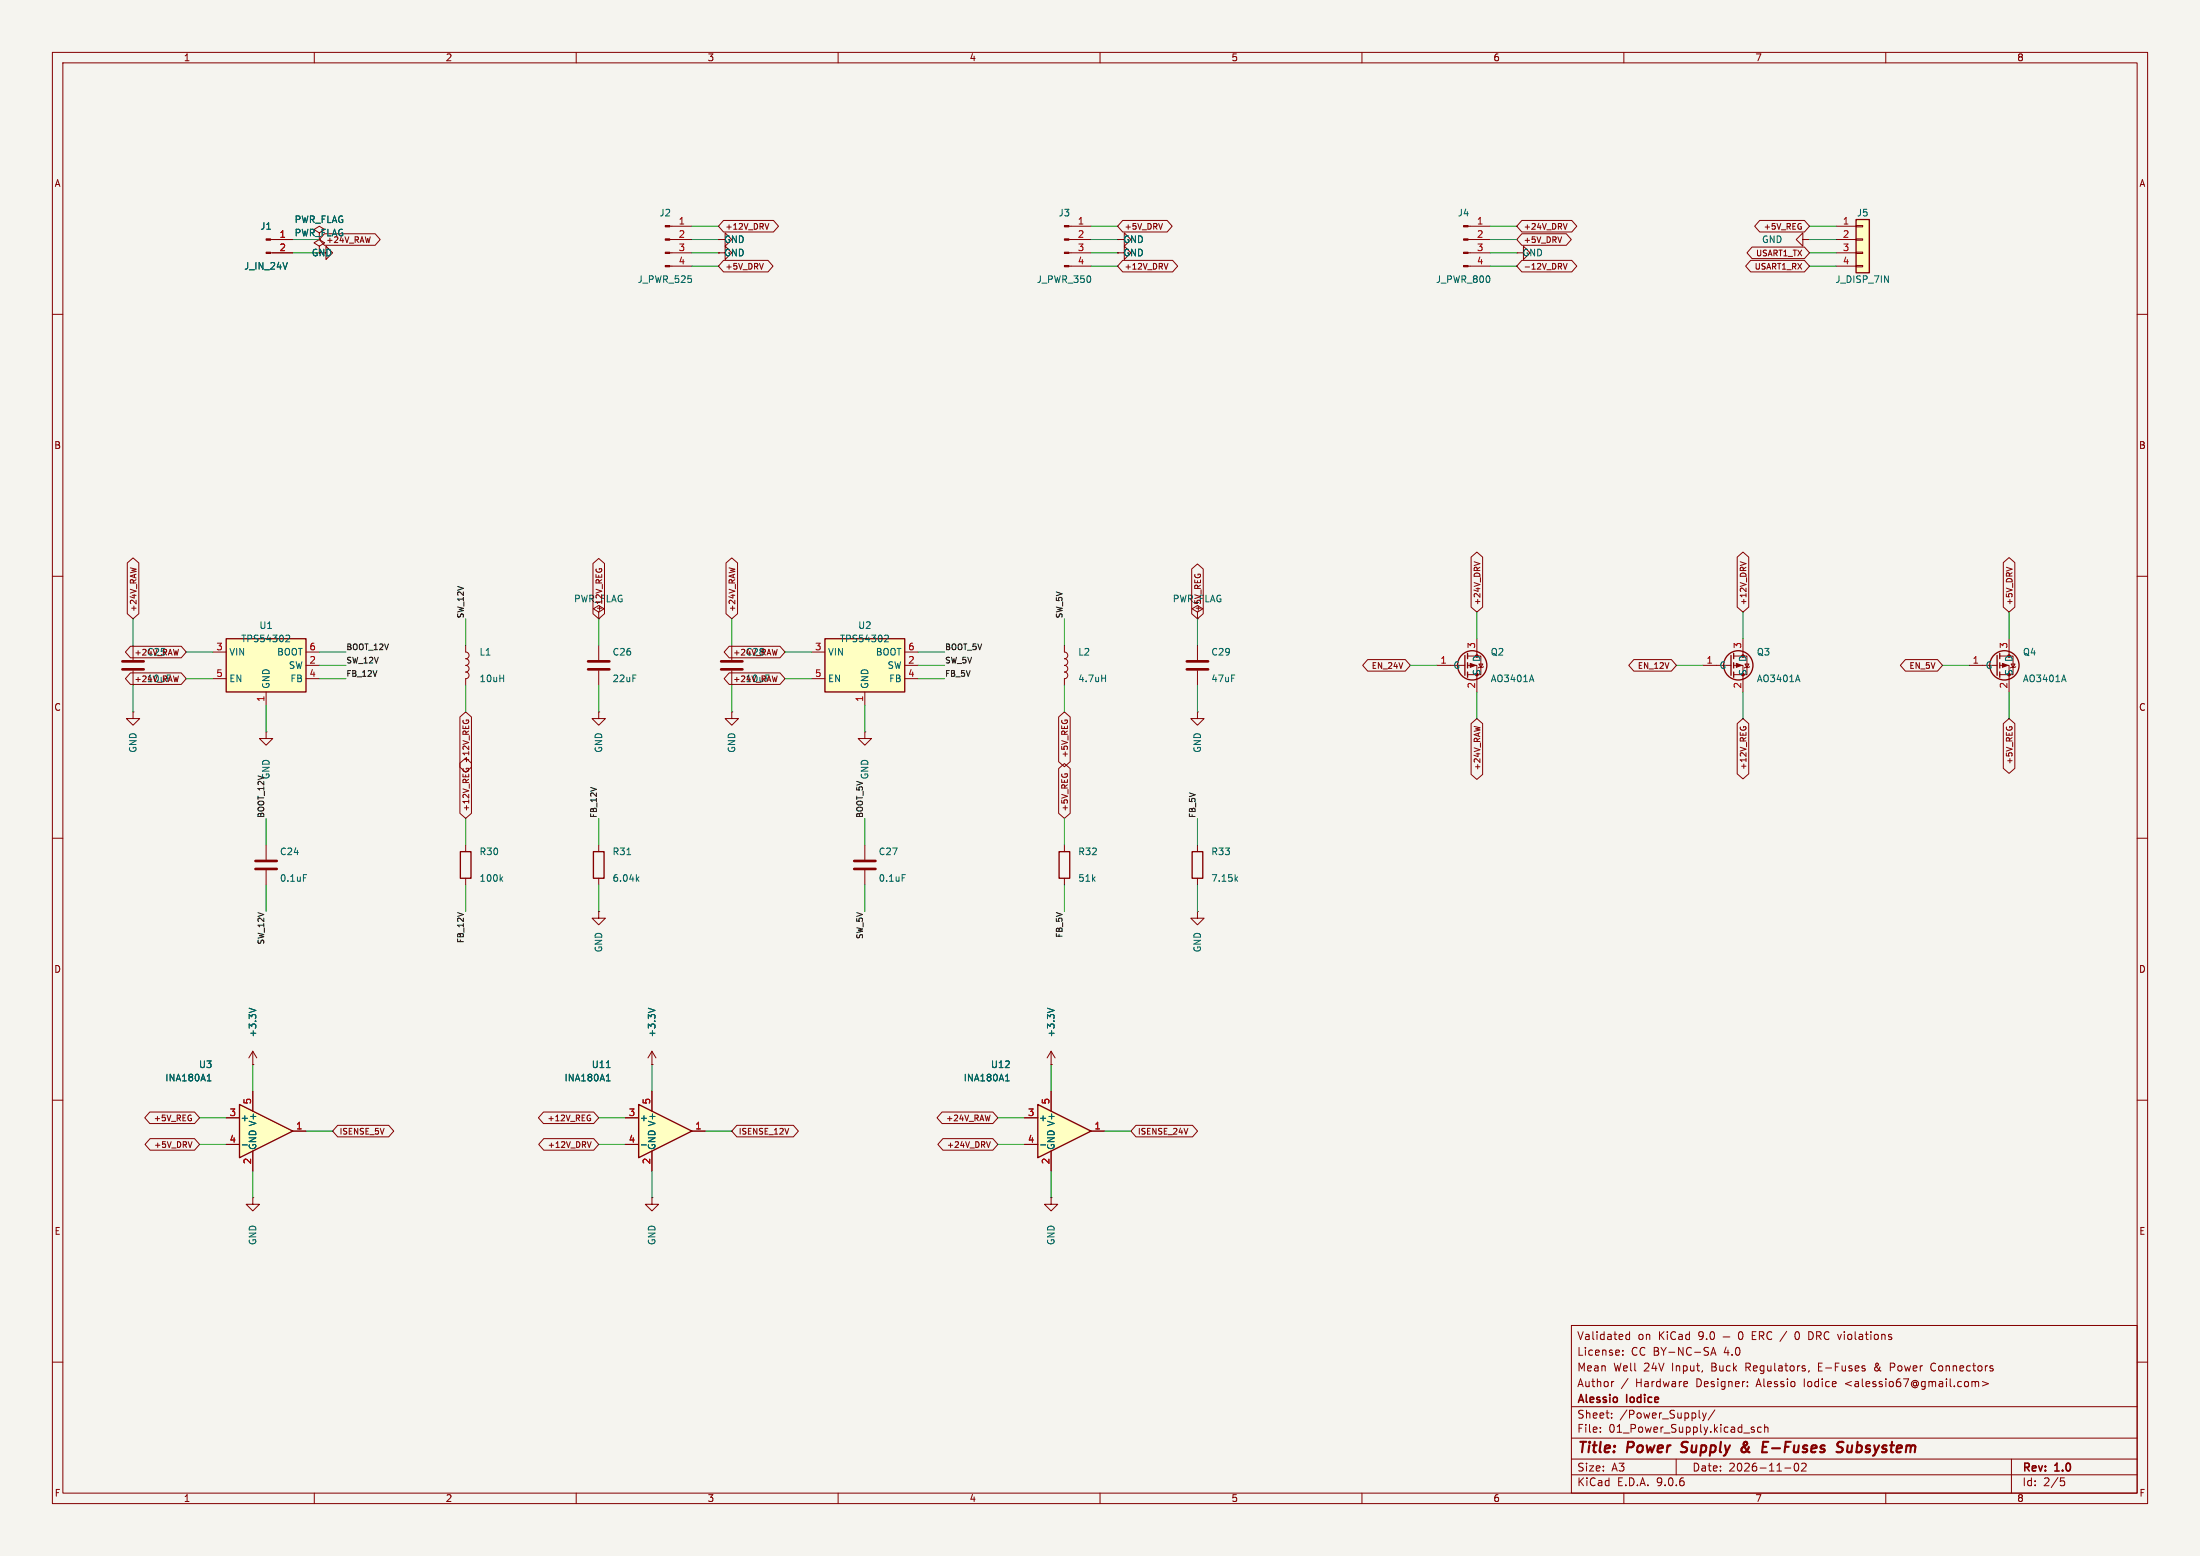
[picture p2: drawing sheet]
<svg xmlns="http://www.w3.org/2000/svg" width="420mm" height="297mm" viewBox="0 0 420 297" stroke-linecap="round" stroke-linejoin="round" font-family="sans-serif">
<path d="M0 0h420v297h-420z" fill="#f5f4ef" stroke="#f5f4ef" stroke-width=".19"/>
<g fill="none" stroke="#840000" stroke-width=".19">
<path d="M10 10h400v277h-400zM12 12h396v273h-396zM60 10v2M110 10v2M160 10v2M210 10v2M260 10v2M310 10v2M360 10v2M213.4 45.7h1.2v-1.2l1.3 1.2-1.3 1.3v-1.3M213.4 45.7h.1M213.4 48.3h1.2v-1.3l1.3 1.3-1.3 1.2v-1.2"/>
<path d="M213.4 48.3h.1M10 60h2M408 60h2M10 110h2M114.3 116.8l1-.6-1-.6-1 .6 1 .6v1.3M114.3 118.1h.1M408 110h2M114.3 135.9v1.3h1.3l-1.3 1.2-1.3-1.2h1.3M114.3 135.9h.1M114.3 123.2v2.8M114.3 128v2.8M139.7 135.9v1.3h1.3l-1.3 1.2-1.3-1.2h1.3"/>
<path d="M139.7 135.9h.1M10 160h2M408 160h2M10 210h2M408 210h2M200.7 228.6v1.3h1.2l-1.2 1.2-1.3-1.2h1.3M200.7 228.6h.1M300 253h108v32h-108zM309.8 258.5v.2M309.8 257.8v.1M311.1 254.2v1.5M311.1 254.8l-.4-.1-.3 .3 .1 .6h.6"/>
<path d="M326.6 258.7l.5-1.5 .5 1.5M326.7 258.3h.7M328.9 255.2h1.3M332 254.3l.2-.1a.8 .8 0 0 1 .6 .7 .8 .8 0 0 1-.6 .8l-.2-.2-.1-.4zM343 254.2a.94 .94 0 0 0 0 1.5M345.3 254.2l.6 .1M345.9 255.6l-.6 .1M10 260h2M300 278.5h108M300 274.5h108M300 268.5h108M305.5 273.2v.2"/>
<path d="M305.5 272.5v.1M307.7 270.5v.2M307.7 269.8v.1M308.1 263.7l-.3 .1M310.8 263.1l-1.3 1.9M320 278.5v3M321.9 263.7l.3 .3-.8 .2M322.1 264.6l-.2 .1M325 269.7l.4 1M325.4 270.7l-.4 .5M325.7 269.7l-.3 1M327.4 269.1l-1.3 1.9"/>
<path d="M333.6 264.5v.2M333.6 263.8v.1M334.4 272.8l.5 .2v.1v.2l-.5 .1M334.4 272.5h.5M336.2 272.5l-.4-.1-.3 .3 .2 .6h.5M336.9 272.5l.2-.1 .3 .1 .1 .9M336.9 271.9v1.5M342.7 279.4l.2-.1a.8 .8 0 0 1 .5 .7 .8 .8 0 0 1-.5 .8l-.2-.2-.2-.4zM343.9 279.4l.6-.1 .2 .1 .1 .3-.9 1.1h.9M345.4 261.6l-.2 .3M356 261.3v.3M357.9 261v.5"/>
<path d="M360.9 261h.5M361.4 260.2h-.5v1.5M369.1 260.2a.81 .81 0 0 0-.5 .7 .81 .81 0 0 0 .5 .8M376.4 263.8l.5-.1 .2 .2M376.4 263.7v1M377.1 263.9l.2-.2 .4 .1v.9M377.1 263.9v.8M378.4 263.7l1.2 .4-1.2 .4M384 278.5v6.5M408 260h2M60 285v2M110 285v2"/>
<path d="M160 285v2M210 285v2M260 285v2M300 281.5h108M310 285v2M340.7 280.2h1.2M360 285v2M393.4 282.1h.7M393.5 282.7h.4l.3 .2-.2 .6-.5 .1"/>
</g>
<path d="M320.9 277.1l.2 .1M321.2 275.4l-.1 .6M333.4 275.8l-.7 .5a.52 .52 0 0 0-.2 .8 .52 .52 0 0 0 .9-.1M333.5 275.3l-.2-.1a.41 .41 0 0 0-.4 .5l.6 1.1M336.4 277.2h.9M336.5 276.2h.7M336.6 275.2h1M352 275.3a.85 .85 0 0 0-1.1 .1 .45 .45 0 0 0 .2 .8l.5 .1a.51 .51 0 0 1 .2 .6 .51 .51 0 0 1-.5 .3l-.7-.1M352.7 275.9v1.2h.6" fill="none" stroke="#840000" stroke-width=".4"/>
<path d="M112.3 126.2h4M112.3 127.8h4" fill="none" stroke="#840000" stroke-width=".51"/>
<path d="M157.5 121.9h15.2v10.2h-15.2z" fill="#ffffc2"/>
<path d="M157.5 121.9h15.2v10.2h-15.2z" fill="none" stroke="#840000" stroke-width=".25"/>
<path d="M154.9 124.5h2.6M154.9 129.5h2.6M165.1 132.1v2.5M172.7 124.5h2.6M172.7 129.5h2.6M172.7 127h2.6" fill="none" stroke="#840000" stroke-width=".19"/>
<path d="M169.1 121.2l.4 .1 .1 .3-.8 .9h.8" fill="none" stroke="#006464" stroke-width=".19"/>
<path d="M198.1 210.8l10.2 5.1-10.2 5.1z" fill="#ffffc2"/>
<path d="M202.2 162.6h2v5h-2zM227.6 162.6h2v5h-2zM198.1 210.8l10.2 5.1-10.2 5.1z" fill="none" stroke="#840000" stroke-width=".25"/>
<g fill="none" stroke="#840000" stroke-width=".19">
<path d="M280.3 43.2h4.2M280.3 45.7h4.2M280.3 48.3h4.2M280.3 50.8h4.2M289.6 48.3h1.2v-1.3l1.3 1.3-1.3 1.2v-1.2M289.6 48.3h.1M50.8 139.7v1.3h1.3l-1.3 1.2-1.3-1.2h1.3M50.8 139.7h.1M203.2 161.3v1.3M203.2 167.6v1.3M228.6 174v1.3h1.3l-1.3 1.2-1.3-1.2h1.3M228.6 174h.1"/>
<path d="M228.6 161.3v1.3M228.6 167.6v1.3M195.6 213.4h2.5M195.6 218.4h2.5M200.7 203.2h.1M200.7 200.7v2.5M200.7 208.3v3.8M200.7 219.7v3.8M200.7 200.7l-.8 1.2M200.7 200.7l.7 1.2M208.3 215.9h2.5"/>
</g>
<path d="M235.9 167.7l.4 .5M236.3 167.4l-.5 .5M200 192.4l1.2 .5M192 206.3h.7M192.2 205.2l.1-.2v1.3M198.6 218.5h1" fill="none" stroke="#006464" stroke-width=".19"/>
<g fill="#840000" stroke="#840000" stroke-width=".19">
<path d="M279.4 43.1h.9v.2h-.9z"/>
<path d="M279.4 45.6h.9v.2h-.9z"/>
<path d="M279.4 48.1h.9v.3h-.9z"/>
<path d="M279.4 50.7h.9v.2h-.9z"/>
</g>
<path d="M121.9 210.8l10.2 5.1-10.2 5.1z" fill="#ffffc2"/>
<path d="M121.9 210.8l10.2 5.1-10.2 5.1z" fill="none" stroke="#840000" stroke-width=".25"/>
<g fill="none" stroke="#840000" stroke-width=".19">
<path d="M228.6 116.8l1-.6-1-.6-1 .6 1 .6v1.3M228.6 118.1h.1M228.6 135.9v1.3h1.3l-1.3 1.2-1.3-1.2h1.3M228.6 135.9h.1M228.6 123.2v2.8M228.6 128v2.8M50.8 161.3v2.8M50.8 166.1v2.8M165.1 161.3v2.8M165.1 166.1v2.8M48.3 203.2h.1M48.3 200.7l-.8 1.2"/>
<path d="M48.3 200.7l.7 1.2M48.3 200.7v2.5M119.4 213.4h2.5M119.4 218.4h2.5M124.5 203.2h.1M124.5 200.7v2.5M124.5 208.3v3.8M124.5 219.7v3.8M124.5 200.7l-.8 1.2M124.5 200.7l.7 1.2M132.1 215.9h2.5"/>
</g>
<path d="M57.9 166.9h.6M172.2 166.9h.6M47.6 192.4l1.2 .5M123.8 192.4l1.2 .5M115.8 203.8h.7M115.8 206.3h.7M116 205.2l.1-.2v1.3M122.4 218.5h1" fill="none" stroke="#006464" stroke-width=".19"/>
<path d="M226.6 126.2h4M226.6 127.8h4M48.8 164.3h4M48.8 165.9h4M163.1 164.3h4M163.1 165.9h4" fill="none" stroke="#840000" stroke-width=".51"/>
<path d="M43.2 121.9h15.2v10.2h-15.2z" fill="#ffffc2"/>
<g fill="none" stroke="#840000" stroke-width=".25">
<path d="M43.2 121.9h15.2v10.2h-15.2zM279.7 125.1v3.8M280.2 124.7v1M280.2 126.5v1M280.2 128.3v1"/>
<circle cx="281.1" cy="127" r="2.79"/>
</g>
<g fill="none" stroke="#840000" stroke-width=".19">
<path d="M40.6 124.5h2.6M40.6 129.5h2.6M50.8 132.1v2.5M58.4 124.5h2.6M58.4 129.5h2.6M58.4 127h2.6M165.1 139.7v1.3h1.3l-1.3 1.2-1.3-1.2h1.3M165.1 139.7h.1M274.3 127h5.4M280.2 125.2h2.5v3.6h-2.5M280.2 127h1.7v5.1M281.9 121.9v3.3"/>
<path d="M282.3 126.7h.8l-.4 .7zM283.2 127.3l-1 .2"/>
</g>
<path d="M54.8 121.2l.4 .1 .1 .3-.8 .9h.8M292.4 128.8l.4 1.3" fill="none" stroke="#006464" stroke-width=".19"/>
<path d="M280.7 126.6l1 .4-1 .4z" fill="#840000" stroke="#840000" stroke-width=".19"/>
<path d="M45.7 210.8l10.2 5.1-10.2 5.1z" fill="#ffffc2"/>
<g fill="none" stroke="#840000" stroke-width=".25">
<path d="M330.5 125.1v3.8M331 124.7v1M331 126.5v1M331 128.3v1M113.3 162.6h2v5h-2zM45.7 210.8l10.2 5.1-10.2 5.1z"/>
<circle cx="331.9" cy="127" r="2.79"/>
</g>
<g fill="none" stroke="#840000" stroke-width=".19">
<path d="M51.7 45.7h4.2M51.7 48.3h4.2M61 47l1-.6-1-.7-1.1 .7 1.1 .6v1.3h1.2v-1.3l1.3 1.3-1.3 1.2v-1.2M61 44.5l1-.7-1-.6-1.1 .6 1.1 .7v1.2M127.9 45.7h4.2M127.9 48.3h4.2M127.9 43.2h4.2M127.9 50.8h4.2M137.2 45.7h1.2v-1.2l1.3 1.2-1.3 1.3v-1.3M137.2 45.7h.1M137.2 48.3h1.2v-1.3l1.3 1.3-1.3 1.2v-1.2M137.2 48.3h.1"/>
<path d="M88.9 123.2v1.3a.64 .64 0 0 1 .6 .6 .64 .64 0 0 1-.6 .6M88.9 125.7a.64 .64 0 0 1 .6 .7 .64 .64 0 0 1-.6 .6 .64 .64 0 0 1 .6 .6 .64 .64 0 0 1-.6 .7 .64 .64 0 0 1 .6 .6 .64 .64 0 0 1-.6 .6v1.3M325.1 127h5.4M331 125.2h2.5v3.6h-2.5M331 127h1.7v5.1M332.7 121.9v3.3M333.1 126.7h.8l-.4 .7zM334 127.3l-1 .2M114.3 161.3v1.3M114.3 167.6v1.3M43.2 213.4h2.5M43.2 218.4h2.5"/>
<path d="M48.3 208.3v3.8M48.3 219.7v3.8M55.9 215.9h2.5M48.3 228.6v1.3h1.2l-1.2 1.2-1.3-1.2h1.3M48.3 228.6h.1M124.5 228.6v1.3h1.2l-1.2 1.2-1.3-1.2h1.3M124.5 228.6h.1"/>
</g>
<path d="M343.2 128.8l.4 1.3M119.7 163.1h.7M121.6 167.7l.4 .5M122 167.4l-.5 .5M39.6 206.3h.7M39.8 205.2l.1-.2v1.3M46.2 218.5h1" fill="none" stroke="#006464" stroke-width=".19"/>
<g fill="#840000" stroke="#840000" stroke-width=".19">
<path d="M331.5 126.6l1 .4-1 .4z"/>
<path d="M50.8 45.6h.9v.2h-.9z"/>
<path d="M50.8 48.1h.9v.3h-.9z"/>
<path d="M127 43.1h.9v.2h-.9z"/>
<path d="M127 45.6h.9v.2h-.9z"/>
<path d="M127 48.1h.9v.3h-.9z"/>
<path d="M127 50.7h.9v.2h-.9z"/>
</g>
<path d="M354.3 41.9h2.6v10.2h-2.6z" fill="#ffffc2"/>
<g fill="none" stroke="#840000" stroke-width=".25">
<path d="M354.3 41.9h2.6v10.2h-2.6zM381.3 125.1v3.8M381.8 124.7v1M381.8 126.5v1M381.8 128.3v1M87.9 162.6h2v5h-2z"/>
<circle cx="382.7" cy="127" r="2.79"/>
</g>
<g fill="none" stroke="#840000" stroke-width=".19">
<path d="M52.1 45.7h3.8M52.1 48.3h3.8M61.9 44.6h9.7l1 1.1-1 1.1h-9.7l-.9-1.1zM137.2 45.7h.1M137.2 48.3h.1M138.1 42.1h9.6l.9 1.1-.9 1.1h-9.6l-.9-1.1zM138.1 49.7h8.5l1 1.1-1 1.1h-8.5l-.9-1.1zM146.8 42.7l-.4 1.1M204.1 43.2h4.2M204.1 45.7h4.2M204.1 48.3h4.2M204.1 50.8h4.2"/>
<path d="M213.4 45.7h.1M213.4 48.3h.1M214.3 42.1h8.5l1 1.1-1 1.1h-8.5l-.9-1.1zM214.3 49.7h9.6l.9 1.1-.9 1.1h-9.6l-.9-1.1zM223 50.3l-.4 1.1M290.5 42.1h9.6l.9 1.1-.9 1.1h-9.6l-.9-1.1zM290.5 44.6h8.5l1 1.1-1 1.1h-8.5l-.9-1.1zM290.5 49.7h9.6l.9 1.1-.9 1.1h-9.6l-.9-1.1zM298.4 50.3l.4 1.1 .4-1.1M299.2 42.7l-.4 1.1M334.2 49.7h10.3l.9 1.1-.9 1.1h-10.3l-1-1.1zM334.5 47.2h10l.9 1.1-.9 1.1h-10l-1-1.1z"/>
<path d="M335.9 42.1h8.6l.9 1.1-.9 1.1h-8.6l-.9-1.1zM344.2 45.7v-1.2l-1.3 1.2 1.3 1.3v-1.3h1.2M345.4 45.7h.1M350.5 43.2h3.8M350.5 45.7h3.8M350.5 48.3h3.8M350.5 50.8h3.8M354.3 43.1h1.3v.2h-1.3zM354.3 45.6h1.3v.2h-1.3zM354.3 48.1h1.3v.3h-1.3zM354.3 50.7h1.3v.2h-1.3zM24.3 107.5l1.1-1 1.1 1v9.6l-1.1 1-1.1-1z"/>
<path d="M113.2 107.6l1.1-1 1.1 1v9.5l-1.1 1-1.1-1zM113.8 108.6v.1M114.4 108.8v-.3h.4l.1 .3M138.6 107.5l1.1-1 1.1 1v9.6l-1.1 1-1.1-1zM227.5 108.6l1.1-1 1.1 1v8.5l-1.1 1-1.1-1zM280.8 106.3l1.1-.9 1.1 .9v9.6l-1.1 .9-1.1-.9zM281.4 107.2l1.1 .4M331.6 106.3l1.1-.9 1.1 .9v9.6l-1.1 .9-1.1-.9zM332.2 107.2l1.1 .4M382.4 107.4l1.1-1 1.1 1v8.5l-1.1 .9-1.1-.9zM24.9 123.4h9.7l1 1.1-1 1.1h-9.7l-1-1.1zM24.9 128.4h9.7l1 1.1-1 1.1h-9.7l-1-1.1z"/>
<path d="M25.4 135.9v1.3h1.3l-1.3 1.2-1.3-1.2h1.3M25.4 135.9h.1M25.4 123.2v2.8M25.4 128v2.8M87.8 136.9l1.1-1 1.1 1v9.5l-1.1 1-1.1-1zM88.4 137.5v.1M89 137.6v-.2h.4l.1 .2M139.2 128.4h9.7l1 1.1-1 1.1h-9.7l-1-1.1zM139.2 123.4h9.7l1 1.1-1 1.1h-9.7l-1-1.1zM139.7 123.2v2.8M139.7 128v2.8M202.1 136.9l1.1-1 1.1 1v8.5l-1.1 1-1.1-1z"/>
<path d="M203.2 123.2v1.3a.64 .64 0 0 1 .6 .6 .64 .64 0 0 1-.6 .6M203.2 125.7a.64 .64 0 0 1 .6 .7 .64 .64 0 0 1-.6 .6 .64 .64 0 0 1 .6 .6 .64 .64 0 0 1-.6 .7 .64 .64 0 0 1 .6 .6 .64 .64 0 0 1-.6 .6v1.3M261.1 125.9h7.2l.9 1.1-.9 1.1h-7.2l-1-1.1zM280.8 138.1l1.1-.9 1.1 .9v9.7l-1.1 1-1.1-1zM311.9 125.9h7.2l.9 1.1-.9 1.1h-7.2l-1-1.1zM331.6 138.1l1.1-.9 1.1 .9v9.6l-1.1 1-1.1-1zM332.3 138.8l-.1 .1M332.8 138.9v-.2h.4l.1 .2M363.7 125.9h6.2l.9 1.1-.9 1.1h-6.2l-.9-1.1zM375.9 127h5.4M381.8 125.2h2.5v3.6h-2.5M381.8 127h1.7v5.1"/>
<path d="M382.4 138.1l1.1-.9 1.1 .9v8.6l-1.1 .9-1.1-.9zM383.5 121.9v3.3M383.9 126.7h.8l-.4 .7zM384.8 127.3l-1 .2M87.8 145.7l1.1-1 1.1 1v9.5l-1.1 1-1.1-1zM88.4 146.7v.1M89 146.9v-.3h.4l.1 .3M202.1 146.7l1.1-1 1.1 1v8.5l-1.1 1-1.1-1zM88.9 161.3v1.3M88.9 167.6v1.3M114.3 174v1.3h1.3l-1.3 1.2-1.3-1.2h1.3M114.3 174h.1"/>
<path d="M28.6 212.3h8.5l1 1.1-1 1.1h-8.5l-1-1.1zM28.6 217.3h8.5l1 1.1-1 1.1h-8.5l-.9-1.1zM36.7 217.9l-.4 1.1M43.2 213.4h2.5M43.2 218.4h2.5M48.3 203.2h.1M48.3 208.3v3.8M48.3 219.7v3.8M55.9 215.9h2.5M64.5 214.8h9.7l1 1.1-1 1.1h-9.7l-1-1.1zM103.7 212.3h9.6l1 1.1-1 1.1h-9.6l-.9-1.1zM103.8 217.3h9.5l1 1.1-1 1.1h-9.5l-1-1.1z"/>
<path d="M112.5 213.5h.3v.3l-.3 .1M112.6 212.8l.1 .1M112.9 217.9l-.4 1.1M119.4 213.4h2.5M119.4 218.4h2.5M124.5 203.2h.1M124.5 208.3v3.8M124.5 219.7v3.8M132.1 215.9h2.5M140.7 214.8h10.8l.9 1.1-.9 1.1h-10.8l-1-1.1zM179.8 212.3h9.7l1 1.1-1 1.1h-9.7l-.9-1.1zM180 217.3h9.5l1 1.1-1 1.1h-9.5l-1-1.1z"/>
<path d="M189.1 217.9l-.4 1.1M195.6 213.4h2.5M195.6 218.4h2.5M200.7 203.2h.1M200.7 208.3v3.8M200.7 219.7v3.8M208.3 215.9h2.5M216.9 214.8h10.8l.9 1.1-.9 1.1h-10.8l-1-1.1z"/>
</g>
<g fill="none" stroke="#006464" stroke-width=".19">
<path d="M210.3 129.5h.8M211.1 128.8v1.3M394 128.8l.4 1.3M95.6 167.7l.4 .5M96 167.4l-.5 .5M47.6 192.4l1.2 .5M123.8 192.4l1.2 .5M200 192.4l1.2 .5M39.6 206.3h.7M39.8 205.2l.1-.2v1.3M46.2 218.5h1M115.8 206.3h.7"/>
<path d="M115.8 203.8h.7M116 205.2l.1-.2v1.3M122.4 218.5h1M192 206.3h.7M192.2 205.2l.1-.2v1.3M198.6 218.5h1"/>
</g>
<path d="M23.4 126.2h4M23.4 127.8h4M137.7 126.2h4M137.7 127.8h4" fill="none" stroke="#840000" stroke-width=".51"/>
<g fill="#840000" stroke="#840000" stroke-width=".19">
<path d="M203.2 43.1h.9v.2h-.9z"/>
<path d="M203.2 45.6h.9v.2h-.9z"/>
<path d="M203.2 48.1h.9v.3h-.9z"/>
<path d="M203.2 50.7h.9v.2h-.9z"/>
<path d="M382.3 126.6l1 .4-1 .4z"/>
</g>
<g fill="none" stroke="#009600" stroke-width=".19">
<path d="M55.9 48.3h5.1M55.9 45.7h5.1M132.1 48.3h5.1M132.1 45.7h5.1M132.1 50.8h5.1M132.1 43.2h5.1M208.3 48.3h5.1M208.3 45.7h5.1M208.3 50.8h5.1M208.3 43.2h5.1M284.5 48.3h5.1M284.5 45.7h5.1"/>
<path d="M284.5 50.8h5.1M284.5 43.2h5.1M345.4 48.3h5.1M345.4 45.7h5.1M345.4 50.8h5.1M345.4 43.2h5.1M25.4 118.1v5.1M88.9 118.1v5.1M114.3 118.1v5.1M139.7 118.1v5.1M203.2 118.1v5.1M228.6 118.1v5.1"/>
<path d="M281.9 116.8v5.1M332.7 116.8v5.1M383.5 116.8v5.1M25.4 130.8v5.1M35.6 124.5h5M35.6 129.5h5M50.8 134.6v5.1M61 127h5M61 124.5h5M61 129.5h5M88.9 130.8v5.1M114.3 130.8v5.1"/>
<path d="M139.7 130.8v5.1M149.9 124.5h5M149.9 129.5h5M165.1 134.6v5.1M175.3 127h5M175.3 124.5h5M175.3 129.5h5M203.2 130.8v5.1M228.6 130.8v5.1M269.2 127h5.1M281.9 132.1v5.1M320 127h5.1"/>
<path d="M332.7 132.1v5.1M370.8 127h5.1M383.5 132.1v5.1M50.8 156.2v5.1M88.9 156.2v5.1M114.3 156.2v5.1M165.1 156.2v5.1M203.2 156.2v5.1M228.6 156.2v5.1M50.8 168.9v5.1M88.9 168.9v5.1M114.3 168.9v5.1"/>
<path d="M165.1 168.9v5.1M203.2 168.9v5.1M228.6 168.9v5.1M38.1 218.4h5.1M38.1 213.4h5.1M48.3 203.2v5.1M58.4 215.9h5.1M114.3 218.4h5.1M114.3 213.4h5.1M124.5 203.2v5.1M134.6 215.9h5.1M190.5 218.4h5.1"/>
<path d="M190.5 213.4h5.1M200.7 203.2v5.1M210.8 215.9h5.1M48.3 223.5v5.1M124.5 223.5v5.1M200.7 223.5v5.1"/>
</g>
<g font-size="2.8" fill="#840000">
<text x="301" y="277.9">Title:</text>
<text x="310.6" y="277.9">Power</text>
<text x="321.8" y="277.9">Supply</text>
<text x="334.1" y="277.9">&amp;</text>
<text x="338.9" y="277.9">E-Fuses</text>
<text x="353.9" y="277.9">Subsystem</text>
</g>
<g font-size="2.1" fill="#840000">
<text x="301" y="256">Validated</text>
<text x="312.6" y="256">on</text>
<text x="316.7" y="256">KiCad</text>
<text x="324.4" y="256">9.0</text>
<text x="335" y="256">ERC /</text>
<text x="343.5" y="256">0</text>
<text x="346.3" y="256">DRC violations</text>
<text x="301" y="262">Mean</text>
<text x="301" y="259">License:</text>
<text x="308" y="262">Well</text>
<text x="311.4" y="259">CC BY-NC-SA</text>
<text x="313.9" y="262">24V</text>
<text x="319.3" y="262">Input,</text>
<text x="327" y="262">Buck</text>
<text x="329.2" y="259">4.0</text>
<text x="333.6" y="262">Regulators,</text>
<text x="347.6" y="262">E-Fuses</text>
<text x="358.5" y="262">&amp;</text>
<text x="361.7" y="262">Power</text>
<text x="369.6" y="262">Connectors</text>
<text x="301" y="268.2">Alessio</text>
<text x="301" y="265">Author</text>
<text x="310.6" y="268.2">Iodice</text>
<text x="312.3" y="265">Hardware</text>
<text x="324" y="265">Designer:</text>
<text x="335.6" y="265">Alessio</text>
<text x="344.8" y="265">Iodice</text>
<text x="352.8" y="265">&lt;alessio67@gmail.com&gt;</text>
<text x="301" y="273.7">File:</text>
<text x="301" y="271">Sheet:</text>
<text x="307.1" y="273.7">01_Power_Supply.kicad_sch</text>
<text x="309.2" y="271">/Power_Supply/</text>
<text x="301" y="281.1">Size:</text>
<text x="307.6" y="281.1">A3</text>
<text x="323" y="281.1">Date:</text>
<text x="330" y="281.1">2026-11-02</text>
<text x="386" y="281.3">Rev:</text>
<text x="392.4" y="281.3">1.0</text>
<text x="301" y="283.9">KiCad</text>
<text x="308.7" y="283.9">E.D.A.</text>
<text x="316.3" y="283.9">9.0.6</text>
<text x="386" y="283.9">Id:</text>
<text x="390.1" y="283.9">2/5</text>
</g>
<g font-size="1.8" fill="#840000">
<text x="35" y="11.9">1</text>
<text x="85" y="11.9">2</text>
<text x="135" y="11.9">3</text>
<text x="185" y="11.9">4</text>
<text x="235" y="11.9">5</text>
<text x="285" y="11.9">6</text>
<text x="335" y="11.9">7</text>
<text x="385" y="11.9">8</text>
<text x="10.3" y="35.9">A</text>
<text x="408.3" y="35.9">A</text>
<text x="56.1" y="45.3">PWR_FLAG</text>
<text x="59.4" y="49.1">GND</text>
<text x="10.3" y="85.9">B</text>
<text x="408.2" y="85.9">B</text>
<text x="27.9" y="125.3">C25</text>
<text x="142.2" y="125.3">C28</text>
<text x="27.9" y="130.4">10uF</text>
<text x="142.2" y="130.4">10uF</text>
<text x="10.3" y="135.9">C</text>
<text x="408.2" y="135.9">C</text>
<text x="10.3" y="185.9">D</text>
<text x="408.2" y="185.9">D</text>
<text x="10.3" y="235.9">E</text>
<text x="408.3" y="235.9">E</text>
<text x="10.3" y="285.9">F</text>
<text x="35" y="286.9">1</text>
<text x="85" y="286.9">2</text>
<text x="135" y="286.9">3</text>
<text x="185" y="286.9">4</text>
<text x="235" y="286.9">5</text>
<text x="285" y="286.9">6</text>
<text x="335" y="286.9">7</text>
<text x="385" y="286.9">8</text>
<text x="408.3" y="285.9">F</text>
</g>
<g font-size="1.8" fill="#006464">
<text x="125.8" y="41.5">J2</text>
<text x="202" y="41.5">J3</text>
<text x="278.2" y="41.5">J4</text>
<text x="354.4" y="41.5">J5</text>
<text x="49.6" y="44">J1</text>
<text x="56.1" y="42.8">PWR_FLAG</text>
<text x="138.2" y="46.6">GND</text>
<text x="214.4" y="46.6">GND</text>
<text x="336.3" y="46.6">GND</text>
<text x="46.5" y="51.7">J_IN_24V</text>
<text x="138.2" y="49.1">GND</text>
<text x="214.4" y="49.1">GND</text>
<text x="290.6" y="49.1">GND</text>
<text x="121.6" y="54.2">J_PWR_525</text>
<text x="197.8" y="54.2">J_PWR_350</text>
<text x="274" y="54.2">J_PWR_800</text>
<text x="350.3" y="54.2">J_DISP_7IN</text>
<text x="109.5" y="115.2">PWR_FLAG</text>
<text x="223.8" y="115.2">PWR_FLAG</text>
<text x="43.7" y="125.3">VIN</text>
<text x="46" y="122.8">TPS54302</text>
<text x="49.4" y="120.2">U1</text>
<text x="52.8" y="125.3">BOOT</text>
<text x="91.4" y="125.3">L1</text>
<text x="116.8" y="125.3">C26</text>
<text x="158" y="125.3">VIN</text>
<text x="160.3" y="122.8">TPS54302</text>
<text x="163.7" y="120.2">U2</text>
<text x="167.1" y="125.3">BOOT</text>
<text x="205.7" y="125.3">L2</text>
<text x="231.1" y="125.3">C29</text>
<text x="284.5" y="125.3">Q2</text>
<text x="335.3" y="125.3">Q3</text>
<text x="386.1" y="125.3">Q4</text>
<text x="43.7" y="130.4">EN</text>
<text x="51.7" y="131.6" transform="rotate(-90 51.7 131.6)">GND</text>
<text x="55" y="127.9">SW</text>
<text x="55.4" y="130.4">FB</text>
<text x="91.4" y="130.4">10uH</text>
<text x="116.8" y="130.4">22uF</text>
<text x="158" y="130.4">EN</text>
<text x="166" y="131.6" transform="rotate(-90 166 131.6)">GND</text>
<text x="169.3" y="127.9">SW</text>
<text x="169.7" y="130.4">FB</text>
<text x="205.7" y="130.4">4.7uH</text>
<text x="231.1" y="130.4">47uF</text>
<text x="277.4" y="127.9">G</text>
<text x="282.8" y="129" transform="rotate(-90 282.8 129)">S</text>
<text x="282.8" y="126.4" transform="rotate(-90 282.8 126.4)">D</text>
<text x="284.5" y="130.4">AO3401A</text>
<text x="328.2" y="127.9">G</text>
<text x="333.6" y="129" transform="rotate(-90 333.6 129)">S</text>
<text x="333.6" y="126.4" transform="rotate(-90 333.6 126.4)">D</text>
<text x="335.3" y="130.4">AO3401A</text>
<text x="379" y="127.9">G</text>
<text x="384.4" y="129" transform="rotate(-90 384.4 129)">S</text>
<text x="384.4" y="126.4" transform="rotate(-90 384.4 126.4)">D</text>
<text x="386.1" y="130.4">AO3401A</text>
<text x="26.3" y="143.8" transform="rotate(-90 26.3 143.8)">GND</text>
<text x="115.2" y="143.8" transform="rotate(-90 115.2 143.8)">GND</text>
<text x="140.6" y="143.8" transform="rotate(-90 140.6 143.8)">GND</text>
<text x="229.5" y="143.8" transform="rotate(-90 229.5 143.8)">GND</text>
<text x="51.7" y="148.9" transform="rotate(-90 51.7 148.9)">GND</text>
<text x="166" y="148.9" transform="rotate(-90 166 148.9)">GND</text>
<text x="53.3" y="163.4">C24</text>
<text x="91.4" y="163.4">R30</text>
<text x="116.8" y="163.4">R31</text>
<text x="167.6" y="163.4">C27</text>
<text x="205.7" y="163.4">R32</text>
<text x="231.1" y="163.4">R33</text>
<text x="53.3" y="168.5">0.1uF</text>
<text x="91.4" y="168.5">100k</text>
<text x="116.8" y="168.5">6.04k</text>
<text x="167.6" y="168.5">0.1uF</text>
<text x="205.7" y="168.5">51k</text>
<text x="231.1" y="168.5">7.15k</text>
<text x="115.2" y="181.9" transform="rotate(-90 115.2 181.9)">GND</text>
<text x="229.5" y="181.9" transform="rotate(-90 229.5 181.9)">GND</text>
<text x="49.1" y="198.1" transform="rotate(-90 49.1 198.1)">+3.3V</text>
<text x="125.3" y="198.1" transform="rotate(-90 125.3 198.1)">+3.3V</text>
<text x="201.5" y="198.1" transform="rotate(-90 201.5 198.1)">+3.3V</text>
<text x="31.5" y="206.6">INA180A1</text>
<text x="37.9" y="204.1">U3</text>
<text x="107.7" y="206.6">INA180A1</text>
<text x="112.9" y="204.1">U11</text>
<text x="183.9" y="206.6">INA180A1</text>
<text x="189.1" y="204.1">U12</text>
<text x="45.8" y="214.2">+</text>
<text x="122" y="214.2">+</text>
<text x="198.2" y="214.2">+</text>
<text x="49.1" y="219.6" transform="rotate(-90 49.1 219.6)">GND V+</text>
<text x="125.3" y="219.6" transform="rotate(-90 125.3 219.6)">GND V+</text>
<text x="201.5" y="219.6" transform="rotate(-90 201.5 219.6)">GND V+</text>
<text x="49.1" y="237.8" transform="rotate(-90 49.1 237.8)">GND</text>
<text x="125.3" y="237.8" transform="rotate(-90 125.3 237.8)">GND</text>
<text x="201.5" y="237.8" transform="rotate(-90 201.5 237.8)">GND</text>
</g>
<g font-size="1.8" fill="#a90000">
<text x="53.3" y="45.5">1</text>
<text x="129.5" y="42.9">1</text>
<text x="129.5" y="45.5">2</text>
<text x="205.7" y="42.9">1</text>
<text x="205.7" y="45.5">2</text>
<text x="281.9" y="42.9">1</text>
<text x="281.9" y="45.5">2</text>
<text x="351.7" y="42.9">1</text>
<text x="351.7" y="45.5">2</text>
<text x="53.3" y="48">2</text>
<text x="129.5" y="48">3</text>
<text x="129.5" y="50.5">4</text>
<text x="205.7" y="48">3</text>
<text x="205.7" y="50.5">4</text>
<text x="281.9" y="48">3</text>
<text x="281.9" y="50.5">4</text>
<text x="351.7" y="48">3</text>
<text x="351.7" y="50.5">4</text>
<text x="41.2" y="124.2">3</text>
<text x="59" y="124.2">6</text>
<text x="155.5" y="124.2">3</text>
<text x="173.3" y="124.2">6</text>
<text x="281.7" y="123.9" transform="rotate(-90 281.7 123.9)">3</text>
<text x="332.5" y="123.9" transform="rotate(-90 332.5 123.9)">3</text>
<text x="383.3" y="123.9" transform="rotate(-90 383.3 123.9)">3</text>
<text x="41.2" y="129.3">5</text>
<text x="59" y="126.7">2</text>
<text x="59" y="129.3">4</text>
<text x="155.5" y="129.3">5</text>
<text x="173.3" y="126.7">2</text>
<text x="173.3" y="129.3">4</text>
<text x="274.9" y="126.7">1</text>
<text x="281.7" y="131.5" transform="rotate(-90 281.7 131.5)">2</text>
<text x="325.7" y="126.7">1</text>
<text x="332.5" y="131.5" transform="rotate(-90 332.5 131.5)">2</text>
<text x="376.5" y="126.7">1</text>
<text x="383.3" y="131.5" transform="rotate(-90 383.3 131.5)">2</text>
<text x="50.5" y="134.1" transform="rotate(-90 50.5 134.1)">1</text>
<text x="164.8" y="134.1" transform="rotate(-90 164.8 134.1)">1</text>
<text x="43.7" y="213.1">3</text>
<text x="48" y="210.9" transform="rotate(-90 48 210.9)">5</text>
<text x="56.4" y="215.6">1</text>
<text x="119.9" y="213.1">3</text>
<text x="124.2" y="210.9" transform="rotate(-90 124.2 210.9)">5</text>
<text x="132.6" y="215.6">1</text>
<text x="196.1" y="213.1">3</text>
<text x="200.4" y="210.9" transform="rotate(-90 200.4 210.9)">5</text>
<text x="208.8" y="215.6">1</text>
<text x="43.7" y="218.2">4</text>
<text x="119.9" y="218.2">4</text>
<text x="196.1" y="218.2">4</text>
<text x="48" y="222.3" transform="rotate(-90 48 222.3)">2</text>
<text x="124.2" y="222.3" transform="rotate(-90 124.2 222.3)">2</text>
<text x="200.4" y="222.3" transform="rotate(-90 200.4 222.3)">2</text>
</g>
<text font-size="1.5" fill="#006464" x="62.2" y="46.6">+24V_RAW</text>
<g font-size="1.5" fill="#840000">
<text x="138.4" y="44">+12V_DRV</text>
<text x="214.6" y="44">+5V_DRV</text>
<text x="290.8" y="44">+24V_DRV</text>
<text x="290.8" y="46.6">+5V_DRV</text>
<text x="336.6" y="44">+5V_REG</text>
<text x="138.4" y="51.7">+5V_DRV</text>
<text x="214.6" y="51.7">+12V_DRV</text>
<text x="290.8" y="51.7">-12V_DRV</text>
<text x="334.9" y="51.7">USART1_RX</text>
<text x="335.1" y="49.1">USART1_TX</text>
<text x="26.3" y="116.9" transform="rotate(-90 26.3 116.9)">+24V_RAW</text>
<text x="115.2" y="116.9" transform="rotate(-90 115.2 116.9)">+12V_REG</text>
<text x="140.6" y="116.9" transform="rotate(-90 140.6 116.9)">+24V_RAW</text>
<text x="229.5" y="116.9" transform="rotate(-90 229.5 116.9)">+5V_REG</text>
<text x="282.8" y="115.6" transform="rotate(-90 282.8 115.6)">+24V_DRV</text>
<text x="333.6" y="115.6" transform="rotate(-90 333.6 115.6)">+12V_DRV</text>
<text x="384.4" y="115.6" transform="rotate(-90 384.4 115.6)">+5V_DRV</text>
<text x="25.5" y="125.3">+24V_RAW</text>
<text x="139.8" y="125.3">+24V_RAW</text>
<text x="25.5" y="130.4">+24V_RAW</text>
<text x="139.8" y="130.4">+24V_RAW</text>
<text x="261.7" y="127.9">EN_24V</text>
<text x="312.5" y="127.9">EN_12V</text>
<text x="364.4" y="127.9">EN_5V</text>
<text x="89.8" y="145.8" transform="rotate(-90 89.8 145.8)">+12V_REG</text>
<text x="204.1" y="144.8" transform="rotate(-90 204.1 144.8)">+5V_REG</text>
<text x="282.8" y="147.2" transform="rotate(-90 282.8 147.2)">+24V_RAW</text>
<text x="333.6" y="147.1" transform="rotate(-90 333.6 147.1)">+12V_REG</text>
<text x="384.4" y="146" transform="rotate(-90 384.4 146)">+5V_REG</text>
<text x="89.8" y="155" transform="rotate(-90 89.8 155)">+12V_REG</text>
<text x="204.1" y="155" transform="rotate(-90 204.1 155)">+5V_REG</text>
<text x="29.2" y="214.2">+5V_REG</text>
<text x="104.4" y="214.2">+12V_REG</text>
<text x="180.5" y="214.2">+24V_RAW</text>
<text x="29.3" y="219.3">+5V_DRV</text>
<text x="64.7" y="216.8">ISENSE_5V</text>
<text x="104.4" y="219.3">+12V_DRV</text>
<text x="140.9" y="216.8">ISENSE_12V</text>
<text x="180.6" y="219.3">+24V_DRV</text>
<text x="217.1" y="216.8">ISENSE_24V</text>
</g>
<g font-size="1.5" fill="#0f0f0f">
<text x="88.6" y="118.1" transform="rotate(-90 88.6 118.1)">SW_12V</text>
<text x="202.9" y="118.1" transform="rotate(-90 202.9 118.1)">SW_5V</text>
<text x="66" y="124.2">BOOT_12V</text>
<text x="180.3" y="124.2">BOOT_5V</text>
<text x="66" y="129.2">FB_12V</text>
<text x="66" y="126.7">SW_12V</text>
<text x="180.3" y="129.2">FB_5V</text>
<text x="180.3" y="126.7">SW_5V</text>
<text x="50.5" y="156.2" transform="rotate(-90 50.5 156.2)">BOOT_12V</text>
<text x="114" y="156.2" transform="rotate(-90 114 156.2)">FB_12V</text>
<text x="164.8" y="156.2" transform="rotate(-90 164.8 156.2)">BOOT_5V</text>
<text x="228.3" y="156.2" transform="rotate(-90 228.3 156.2)">FB_5V</text>
<text x="164.8" y="179.4" transform="rotate(-90 164.8 179.4)">SW_5V</text>
<text x="202.9" y="179.1" transform="rotate(-90 202.9 179.1)">FB_5V</text>
<text x="50.5" y="180.4" transform="rotate(-90 50.5 180.4)">SW_12V</text>
<text x="88.6" y="180.1" transform="rotate(-90 88.6 180.1)">FB_12V</text>
</g>
</svg>
